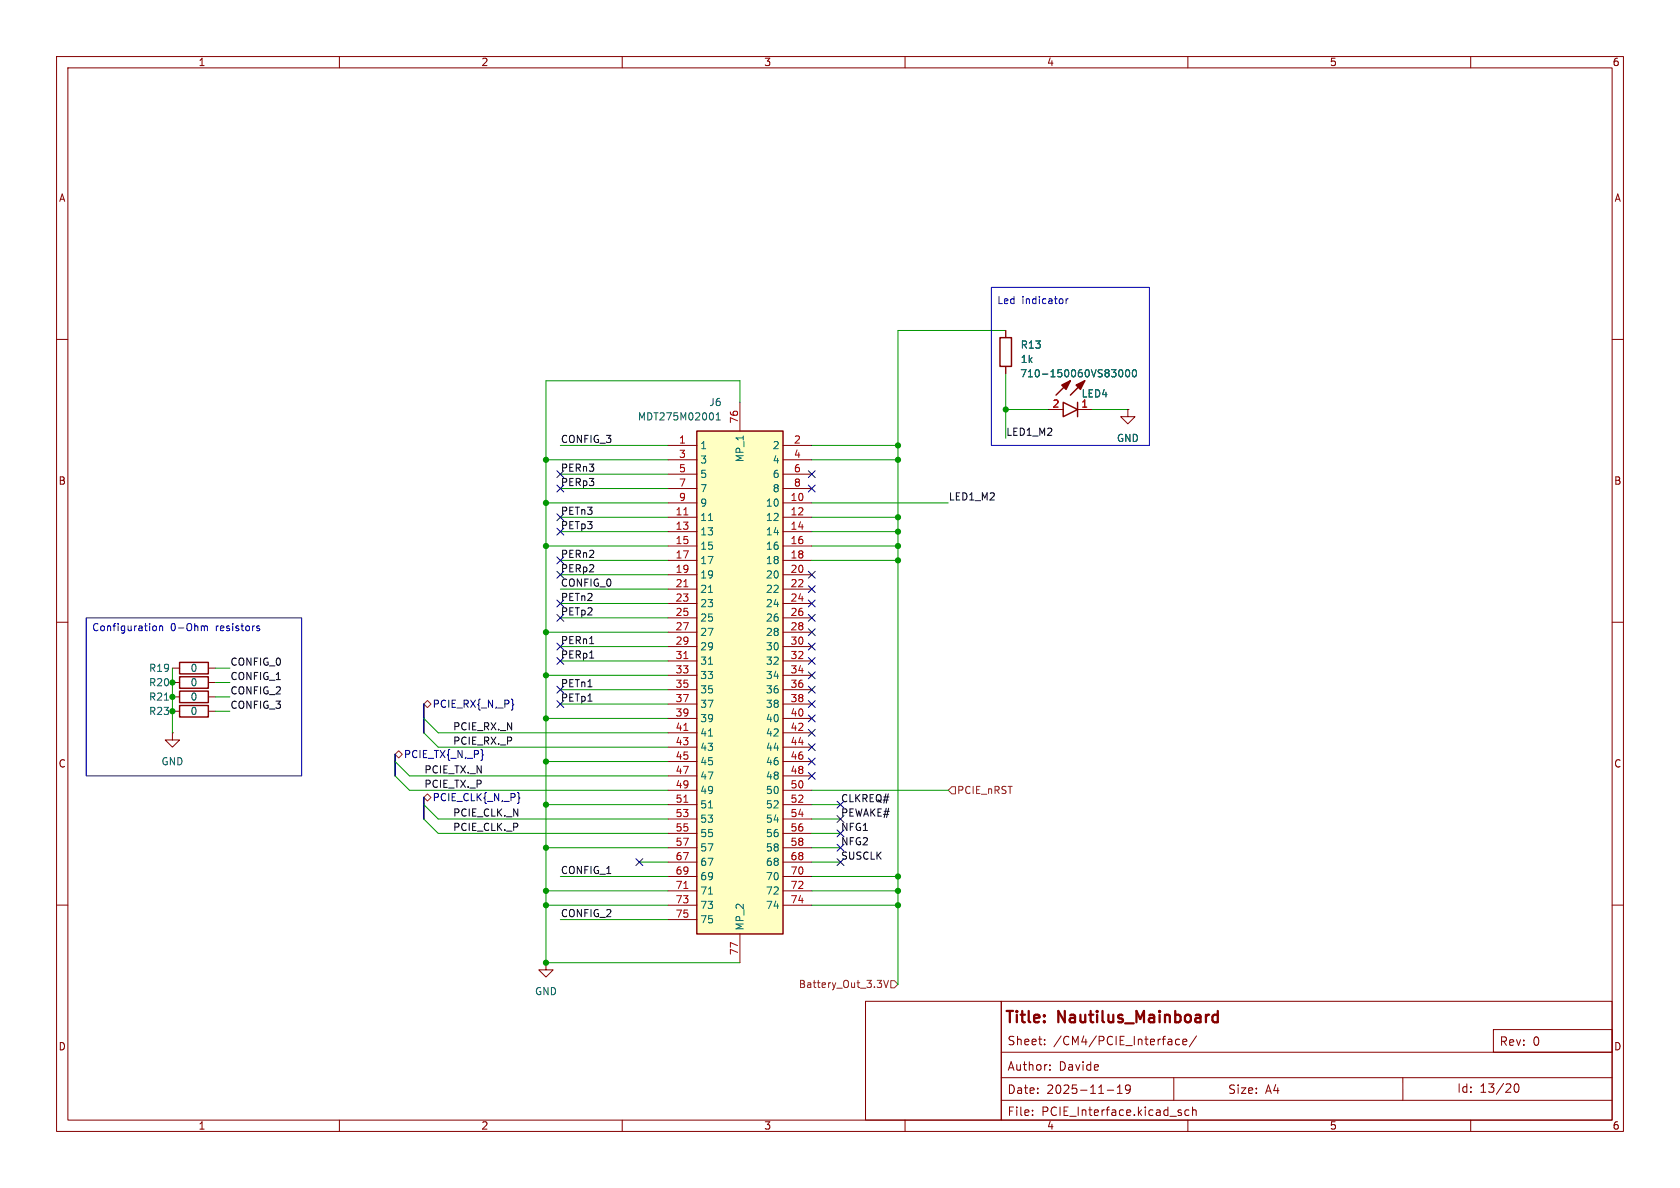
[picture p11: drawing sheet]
<svg xmlns="http://www.w3.org/2000/svg" width="297mm" height="210mm" viewBox="0 0 297 210" stroke-linecap="round" stroke-linejoin="round" font-family="sans-serif">
<g fill="none" stroke="#840000" stroke-width=".18">
<path d="M10 10h277v190h-277zM12 12h273v186h-273zM60 10v2M110 10v2M160 10v2M210 10v2M260 10v2M177.8 58.4v1.3M10 60h2M177.8 64.8v1.2M185.4 72.4h2.6M190.5 72.4h2.5"/>
<path d="M199.4 72.4v1.3h1.3l-1.3 1.2-1.3-1.2h1.3M199.4 72.4h.1M285 60h2M10 110h2M285 110h2M30.5 129.5v1.3h1.2l-1.2 1.3-1.3-1.3h1.3M30.5 129.5h.1M30.5 125.7h1.2M30.5 120.7h1.2M30.5 123.2h1.2M36.8 125.7h1.3M36.8 120.7h1.3"/>
<path d="M36.8 123.2h1.3M10 160h2M96.5 170.2v1.3h1.3l-1.3 1.2-1.3-1.2h1.3M96.5 170.2h.1M153 177h24v21h-24zM177 177h108v21h-108zM285 160h2M60 198v2M110 198v2M160 198v2M177 194.5h108M177 190.5h108"/>
<path d="M177 186h108M182.5 197v.2M182.5 196.3v.1M184.7 184.6v.1M184.7 183.8v.1M185.6 189v.2M185.6 188.3v.1M195.7 192.7h1.2M197.5 193.3h.9M197.5 192.2l.5-.4v1.5M199.8 192.4l-.3 .3h-.3l-.2-.3 .1-.5 .4-.1 .2 .1a.99 .99 0 0 1-.3 1.4h-.3M207.5 190.5v4"/>
<path d="M208.5 183.8l-.4-.1-.3 .3v.4l.2 .2h.5M208.7 196.7l.2 .2-.2 .3M208.7 196.2l.1 .1M209.1 184.2l.7-.1-.1-.3-.4-.1-.2 .2 .1 .7h.5M210 198v2M210.2 196.3l-.4-.1-.3 .3v.4l.1 .2h.6M210.8 196.3l.2-.1 .4 .1 .1 .9M210.8 195.7v1.5M211.5 183.1l-1.3 2M248 190.5v4M260 198v2M264 182h21v4h-21z"/>
<path d="M267.8 191.7l.2-.1a.81 .81 0 0 1 .6 .6 .81 .81 0 0 1-.3 .8l-.1 .1a.81 .81 0 0 1-.4-1.4z"/>
</g>
<path d="M214.5 179.5l.2-.1 .6 .1M215.3 178.7v2M214.5 180.6l.2 .1 .6-.1" fill="none" stroke="#840000" stroke-width=".4"/>
<path d="M176.8 59.7h2v5.1h-2zM188 71.1l2.5 1.3-2.5 1.3zM189.2 67.3l-2.5 2.6M190.5 71.1v2.6M191.8 67.3l-2.6 2.6M31.7 119.6h5.1v2.1h-5.1zM31.7 124.7h5.1v2h-5.1zM31.7 122.2h5.1v2h-5.1z" fill="none" stroke="#840000" stroke-width=".25"/>
<g fill="#840000" stroke="#840000" stroke-width=".25">
<path d="M187.7 68.1l1.5-.8-.7 1.5z"/>
<path d="M190.2 68.1l1.6-.8-.8 1.5z"/>
</g>
<path d="M197.9 65.5l.2-.2a.68 .68 0 0 1 .4 .7 .68 .68 0 0 1-.4 .6l-.2-.1-.1-.4zM199.2 65.4l.1-.1a.68 .68 0 0 1 .4 .7 .68 .68 0 0 1-.4 .6 .84 .84 0 0 1-.1-1.2zM200.4 65.4l.1-.1a.68 .68 0 0 1 .4 .7 .68 .68 0 0 1-.4 .6 .84 .84 0 0 1-.1-1.2zM29.1 123.8h.7" fill="none" stroke="#006464" stroke-width=".18"/>
<path d="M123.2 76.2h15.2v88.9h-15.2z" fill="#ffffc2"/>
<path d="M123.2 76.2h15.2v88.9h-15.2zM31.7 117.1h5.1v2h-5.1z" fill="none" stroke="#840000" stroke-width=".25"/>
<g fill="none" stroke="#840000" stroke-width=".18">
<path d="M177.8 58.4v1.3M118.1 78.7h5.1M130.8 71.1v5.1M138.4 78.7h5.1M177.8 64.8v1.2M185.4 72.4h2.6M190.5 72.4h2.5M199.4 72.4h.1M118.1 81.3h5.1M118.1 83.8h5.1M118.1 86.4h5.1M118.1 88.9h5.1"/>
<path d="M118.1 91.4h5.1M118.1 94h5.1M118.1 96.5h5.1M118.1 99.1h5.1M138.4 81.3h5.1M138.4 83.8h5.1M138.4 86.4h5.1M138.4 88.9h5.1M138.4 91.4h5.1M138.4 94h5.1M138.4 96.5h5.1M138.4 99.1h5.1"/>
<path d="M30.5 118.1h1.2M36.8 118.1h1.3M118.1 101.6h5.1M118.1 104.1h5.1M118.1 106.7h5.1M118.1 109.2h5.1M118.1 111.8h5.1M118.1 114.3h5.1M118.1 116.8h5.1M118.1 119.4h5.1M138.4 101.6h5.1M138.4 104.1h5.1"/>
<path d="M138.4 106.7h5.1M138.4 109.2h5.1M138.4 111.8h5.1M138.4 114.3h5.1M138.4 116.8h5.1M138.4 119.4h5.1M118.1 121.9h5.1M118.1 124.5h5.1M118.1 127h5.1M118.1 129.5h5.1M118.1 132.1h5.1M118.1 134.6h5.1"/>
<path d="M118.1 137.2h5.1M118.1 139.7h5.1M138.4 121.9h5.1M138.4 124.5h5.1M138.4 127h5.1M138.4 129.5h5.1M138.4 132.1h5.1M138.4 134.6h5.1M138.4 137.2h5.1M138.4 139.7h5.1M118.1 142.2h5.1M118.1 144.8h5.1"/>
<path d="M118.1 147.3h5.1M118.1 149.9h5.1M118.1 152.4h5.1M118.1 154.9h5.1M118.1 157.5h5.1M138.4 142.2h5.1M138.4 144.8h5.1M138.4 147.3h5.1M138.4 149.9h5.1M138.4 152.4h5.1M138.4 154.9h5.1M138.4 157.5h5.1"/>
<path d="M118.1 160h5.1M118.1 162.6h5.1M130.8 165.1v5.1M138.4 160h5.1"/>
</g>
<path d="M126.1 73.2v.8M126.6 74.2h.7M126.6 73.3l.4-.3v1.2M197.9 65.5l.2-.2a.68 .68 0 0 1 .4 .7 .68 .68 0 0 1-.4 .6l-.2-.1-.1-.4zM199.2 65.4l.1-.1a.68 .68 0 0 1 .4 .7 .68 .68 0 0 1-.4 .6 .84 .84 0 0 1-.1-1.2zM200.4 65.4l.1-.1a.68 .68 0 0 1 .4 .7 .68 .68 0 0 1-.4 .6 .84 .84 0 0 1-.1-1.2zM125.2 92h.8M125.2 104.7h.8M125.2 117.4h.8M125.2 130.1h.8M125.2 142.8h.8M125.2 158.1h.8" fill="none" stroke="#006464" stroke-width=".18"/>
<path d="M120.9 91h.7M120.9 103.7h.7M120.9 116.4h.7M120.9 129.1h.7M120.9 141.8h.7M120.9 157.1h.7" fill="none" stroke="#a90000" stroke-width=".18"/>
<g fill="none" stroke="#000084" stroke-width=".18">
<path d="M98.5 93.4l1.2 1.2M98.5 98.5l1.2 1.2M98.5 90.8l1.2 1.2M98.5 85.8l1.2 1.2M98.5 83.2l1.2 1.2M99.7 93.4l-1.2 1.2M99.7 98.5l-1.2 1.2M99.7 90.8l-1.2 1.2M99.7 85.8l-1.2 1.2M99.7 83.2l-1.2 1.2M142.9 83.2l1.2 1.2M142.9 85.8l1.2 1.2"/>
<path d="M144.1 83.2l-1.2 1.2M144.1 85.8l-1.2 1.2M98.5 116.2l1.2 1.2M98.5 101l1.2 1.2M98.5 108.6l1.2 1.2M98.5 106.1l1.2 1.2M98.5 113.7l1.2 1.2M99.7 116.2l-1.2 1.2M99.7 101l-1.2 1.2M99.7 108.6l-1.2 1.2M99.7 106.1l-1.2 1.2M99.7 113.7l-1.2 1.2"/>
<path d="M142.9 101l1.2 1.2M142.9 106.1l1.2 1.2M142.9 111.2l1.2 1.2M142.9 103.5l1.2 1.2M142.9 108.6l1.2 1.2M142.9 113.7l1.2 1.2M142.9 116.2l1.2 1.2M142.9 118.8l1.2 1.2M144.1 101l-1.2 1.2M144.1 106.1l-1.2 1.2M144.1 111.2l-1.2 1.2M144.1 103.5l-1.2 1.2"/>
<path d="M144.1 108.6l-1.2 1.2M144.1 113.7l-1.2 1.2M144.1 116.2l-1.2 1.2M144.1 118.8l-1.2 1.2M85.3 133.4h.1l-.1 .1M90.6 123.6v.8l.2 .2-.2 .1v.8M98.5 123.9l1.2 1.2M98.5 121.3l1.2 1.2M99.7 123.9l-1.2 1.2M99.7 121.3l-1.2 1.2M142.9 134l1.2 1.2M142.9 128.9l1.2 1.2"/>
<path d="M142.9 131.5l1.2 1.2M142.9 126.4l1.2 1.2M142.9 123.9l1.2 1.2M142.9 136.6l1.2 1.2M142.9 121.3l1.2 1.2M144.1 134l-1.2 1.2M144.1 121.3l-1.2 1.2M144.1 128.9l-1.2 1.2M144.1 131.5l-1.2 1.2M144.1 126.4l-1.2 1.2M144.1 123.9l-1.2 1.2M144.1 136.6l-1.2 1.2"/>
<path d="M91.5 140.1l.2 .2v.6l.2 .2-.2 .1v.7l-.2 .1M112.4 151.8l1.2 1.2M113.6 151.8l-1.2 1.2M148 146.7l1.2 1.2M148 144.2l1.2 1.2M148 149.3l1.2 1.2M148 151.8l1.2 1.2M148 141.6l1.2 1.2M149.2 146.7l-1.2 1.2M149.2 144.2l-1.2 1.2M149.2 149.3l-1.2 1.2M149.2 151.8l-1.2 1.2"/>
<path d="M149.2 141.6l-1.2 1.2"/>
</g>
<path d="M69.8 133.4l.7-.7 .6 .7-.6 .6zM74.9 124.5l.7-.7 .6 .7-.6 .6zM168.3 139.1h.6v1.2h-.6l-.7-.6zM74.9 141l.7-.7 .6 .7-.6 .6zM155.1 173.3h.8l-.5 .5M155.7 173.8l.2 .2-.2 .5M156.2 173.3l.4 1.3 .5-1.3M157.5 173.4h.6l.6 .6-.6 .6h-.6z" fill="none" stroke="#725600" stroke-width=".18"/>
<path d="M104.2 113.8h.8M104.2 116.3h.8" fill="none" stroke="#0f0f0f" stroke-width=".18"/>
<path d="M69.8 133.4v3.8M74.9 124.5v5M74.9 141v3.8" fill="none" stroke="#000084" stroke-width=".3"/>
<g fill="none" stroke="#009600" stroke-width=".18">
<path d="M177.8 58.4h-19.1v115.6M99.1 78.7h19M130.8 71.1v-3.8h-34.3v102.9h34.3M143.5 78.7h15.2M177.8 66v11.5M177.8 72.4h7.6M193 72.4h6.4M96.5 88.9h21.6M96.5 96.5h21.6M96.5 81.3h21.6M99.1 99.1h19M99.1 94h19"/>
<path d="M99.1 91.4h19M99.1 83.8h19M99.1 86.4h19M143.5 99.1h15.2M143.5 94h15.2M143.5 88.9h24.1M143.5 91.4h15.2M143.5 96.5h15.2M143.5 81.3h15.2M30.5 118.1v11.4M38.1 118.1h2.5M96.5 111.8h21.6"/>
<path d="M96.5 119.4h21.6M99.1 114.3h19M99.1 116.8h19M99.1 109.2h19M99.1 101.6h19M99.1 106.7h19M99.1 104.1h19M38.1 125.7h2.5M38.1 123.2h2.5M38.1 120.7h2.5M69.8 137.2l2.6 2.5h45.7M69.8 134.6l2.6 2.6h45.7"/>
<path d="M74.9 127l2.6 2.5h40.6M74.9 129.5l2.6 2.6h40.6M96.5 127h21.6M96.5 134.6h21.6M99.1 121.9h19M99.1 124.5h19M143.5 139.7h24.1M74.9 144.8l2.6 2.5h40.6M74.9 142.2l2.6 2.6h40.6M96.5 149.9h21.6M96.5 157.5h21.6M96.5 142.2h21.6"/>
<path d="M99.1 154.9h19M113 152.4h5.1M143.5 147.3h5.1M143.5 149.9h5.1M143.5 154.9h15.2M143.5 152.4h5.1M143.5 157.5h15.2M143.5 144.8h5.1M143.5 142.2h5.1M96.5 160h21.6M99.1 162.6h19M143.5 160h15.2"/>
</g>
<path d="M175.3 50.8h27.9v27.9h-27.9zM188.5 52.8v.9M188.8 52.8l-.3 .3M15.2 109.2h38.1v28h-38.1zM27.1 110.7l.3-.1 .3 .3-.2 .5h-.4M28.2 110.8l.2-.2 .3 .1 .1 .8M28.2 110.6v.9M35.9 110.6l.2 .2M36.1 110.8l.2-.2 .3 .1 .1 .8M36.1 110.8v.7M45.4 110.7h.5M45.4 111l.5 .1v.2l-.2 .2-.3-.1" fill="none" stroke="#0000c2" stroke-width=".18"/>
<g fill="#009600" stroke="#009600" stroke-width=".18">
<circle cx="158.7" cy="99.1" r=".46"/>
<circle cx="158.7" cy="96.5" r=".46"/>
<circle cx="158.7" cy="81.3" r=".46"/>
<circle cx="158.7" cy="91.4" r=".46"/>
<circle cx="158.7" cy="94" r=".46"/>
<circle cx="177.8" cy="72.4" r=".46"/>
<circle cx="158.7" cy="78.7" r=".46"/>
<circle cx="96.5" cy="111.8" r=".46"/>
<circle cx="96.5" cy="119.4" r=".46"/>
<circle cx="30.5" cy="120.7" r=".46"/>
<circle cx="30.5" cy="125.7" r=".46"/>
<circle cx="30.5" cy="123.2" r=".46"/>
<circle cx="158.7" cy="160" r=".46"/>
<circle cx="158.7" cy="154.9" r=".46"/>
<circle cx="158.7" cy="157.5" r=".46"/>
<circle cx="96.5" cy="142.2" r=".46"/>
<circle cx="96.5" cy="134.6" r=".46"/>
<circle cx="96.5" cy="157.5" r=".46"/>
<circle cx="96.5" cy="149.9" r=".46"/>
<circle cx="96.5" cy="127" r=".46"/>
<circle cx="96.5" cy="170.2" r=".46"/>
<circle cx="96.5" cy="160" r=".46"/>
<circle cx="96.5" cy="81.3" r=".46"/>
<circle cx="96.5" cy="88.9" r=".46"/>
<circle cx="96.5" cy="96.5" r=".46"/>
</g>
<g font-size="2.8" fill="#840000">
<text x="177.5" y="181.4">Title:</text>
<text x="187.2" y="181.4">Nautilus_Mainboard</text>
</g>
<g font-size="2.1" fill="#840000">
<text x="178" y="185">Sheet:</text>
<text x="186.2" y="185">/CM4/PCIE_Interface/</text>
<text x="265" y="185.1">Rev:</text>
<text x="270.9" y="185.1">0</text>
<text x="178" y="189.5">Author:</text>
<text x="187.2" y="189.5">Davide</text>
<text x="178" y="193.6">Date:</text>
<text x="178" y="197.5">File:</text>
<text x="184.1" y="197.5">PCIE_Interface.kicad_sch</text>
<text x="185" y="193.6">2025-11-19</text>
<text x="217" y="193.6">Size:</text>
<text x="223.7" y="193.6">A4</text>
<text x="257.5" y="193.4">Id:</text>
<text x="261.6" y="193.4">13/20</text>
</g>
<g font-size="1.8" fill="#840000">
<text x="35" y="11.9">1</text>
<text x="85" y="11.9">2</text>
<text x="135" y="11.9">3</text>
<text x="185" y="11.9">4</text>
<text x="235" y="11.9">5</text>
<text x="285" y="11.9">6</text>
<text x="10.3" y="35.9">A</text>
<text x="285.3" y="35.9">A</text>
<text x="10.3" y="85.9">B</text>
<text x="285.3" y="85.9">B</text>
<text x="10.3" y="135.9">C</text>
<text x="285.3" y="135.9">C</text>
<text x="10.3" y="185.9">D</text>
<text x="285.3" y="185.9">D</text>
<text x="35" y="199.9">1</text>
<text x="85" y="199.9">2</text>
<text x="135" y="199.9">3</text>
<text x="185" y="199.9">4</text>
<text x="235" y="199.9">5</text>
<text x="285" y="199.9">6</text>
</g>
<g font-size="1.8" fill="#0000c2">
<text x="176.2" y="54">Led</text>
<text x="180.6" y="54">indicator</text>
<text x="16.2" y="111.9">Configuration</text>
<text x="30.1" y="111.9">0-Ohm</text>
<text x="38.2" y="111.9">resistors</text>
</g>
<g font-size="1.8" fill="#006464">
<text x="180.3" y="61.8">R13</text>
<text x="180.3" y="64.4">1k</text>
<text x="125.3" y="72">J6</text>
<text x="180.3" y="66.9">710-150060VS83000</text>
<text x="191.1" y="70.5">LED4</text>
<text x="112.7" y="74.5">MDT275M02001</text>
<text x="123.7" y="79.6">1</text>
<text x="123.7" y="82.1">3</text>
<text x="131.7" y="81.8" transform="rotate(-90 131.7 81.8)">MP_1</text>
<text x="136.5" y="79.6">2</text>
<text x="136.5" y="82.1">4</text>
<text x="197.4" y="78.3">GND</text>
<text x="123.7" y="84.7">5</text>
<text x="123.7" y="87.2">7</text>
<text x="123.7" y="89.8">9</text>
<text x="135.3" y="89.8">10</text>
<text x="136.5" y="84.7">6</text>
<text x="136.5" y="87.2">8</text>
<text x="123.7" y="92.3">11</text>
<text x="123.7" y="94.8">13</text>
<text x="135.3" y="92.3">12</text>
<text x="135.3" y="94.8">14</text>
<text x="123.7" y="97.4">15</text>
<text x="123.7" y="99.9">17</text>
<text x="135.3" y="97.4">16</text>
<text x="135.3" y="99.9">18</text>
<text x="123.7" y="102.5">19</text>
<text x="123.7" y="105">21</text>
<text x="123.7" y="107.5">23</text>
<text x="135.3" y="102.5">20</text>
<text x="135.3" y="105">22</text>
<text x="135.3" y="107.5">24</text>
<text x="123.7" y="110.1">25</text>
<text x="123.7" y="112.6">27</text>
<text x="135.3" y="110.1">26</text>
<text x="135.3" y="112.6">28</text>
<text x="26.2" y="119">R19</text>
<text x="33.6" y="119">0</text>
<text x="123.7" y="115.2">29</text>
<text x="123.7" y="117.7">31</text>
<text x="135.3" y="115.2">30</text>
<text x="135.3" y="117.7">32</text>
<text x="26.2" y="121.5">R20</text>
<text x="26.2" y="124.1">R21</text>
<text x="33.6" y="121.5">0</text>
<text x="33.6" y="124.1">0</text>
<text x="123.7" y="120.2">33</text>
<text x="123.7" y="122.8">35</text>
<text x="123.7" y="125.3">37</text>
<text x="135.3" y="120.2">34</text>
<text x="135.3" y="122.8">36</text>
<text x="135.3" y="125.3">38</text>
<text x="26.2" y="126.6">R23</text>
<text x="33.6" y="126.6">0</text>
<text x="123.7" y="127.9">39</text>
<text x="123.7" y="130.4">41</text>
<text x="135.3" y="127.9">40</text>
<text x="135.3" y="130.4">42</text>
<text x="28.4" y="135.5">GND</text>
<text x="123.7" y="132.9">43</text>
<text x="123.7" y="135.5">45</text>
<text x="135.3" y="132.9">44</text>
<text x="135.3" y="135.5">46</text>
<text x="123.7" y="138">47</text>
<text x="123.7" y="140.6">49</text>
<text x="123.7" y="143.1">51</text>
<text x="135.3" y="138">48</text>
<text x="135.3" y="140.6">50</text>
<text x="135.3" y="143.1">52</text>
<text x="123.7" y="145.6">53</text>
<text x="123.7" y="148.2">55</text>
<text x="135.3" y="145.6">54</text>
<text x="135.3" y="148.2">56</text>
<text x="123.7" y="150.7">57</text>
<text x="123.7" y="153.3">67</text>
<text x="123.7" y="155.8">69</text>
<text x="135.3" y="150.7">58</text>
<text x="135.3" y="153.3">68</text>
<text x="135.3" y="155.8">70</text>
<text x="123.7" y="158.3">71</text>
<text x="123.7" y="160.9">73</text>
<text x="135.3" y="158.3">72</text>
<text x="135.3" y="160.9">74</text>
<text x="123.7" y="163.4">75</text>
<text x="131.7" y="164.6" transform="rotate(-90 131.7 164.6)">MP_2</text>
<text x="94.5" y="176.1">GND</text>
</g>
<g font-size="1.8" fill="#a90000">
<text x="130.6" y="75" transform="rotate(-90 130.6 75)">76</text>
<text x="186" y="72.1">2</text>
<text x="191.1" y="72.1">1</text>
<text x="119.9" y="78.5">1</text>
<text x="119.9" y="81">3</text>
<text x="119.9" y="83.6">5</text>
<text x="140.3" y="78.5">2</text>
<text x="140.3" y="81">4</text>
<text x="140.3" y="83.6">6</text>
<text x="119.9" y="86.1">7</text>
<text x="119.9" y="88.6">9</text>
<text x="139.7" y="88.6">10</text>
<text x="140.3" y="86.1">8</text>
<text x="119.3" y="91.2">11</text>
<text x="119.3" y="93.7">13</text>
<text x="139.7" y="91.2">12</text>
<text x="139.7" y="93.7">14</text>
<text x="119.3" y="96.3">15</text>
<text x="119.3" y="98.8">17</text>
<text x="119.3" y="101.3">19</text>
<text x="139.7" y="96.3">16</text>
<text x="139.7" y="98.8">18</text>
<text x="139.7" y="101.3">20</text>
<text x="119.3" y="103.9">21</text>
<text x="119.3" y="106.4">23</text>
<text x="139.7" y="103.9">22</text>
<text x="139.7" y="106.4">24</text>
<text x="119.3" y="109">25</text>
<text x="119.3" y="111.5">27</text>
<text x="139.7" y="109">26</text>
<text x="139.7" y="111.5">28</text>
<text x="119.3" y="114">29</text>
<text x="119.3" y="116.6">31</text>
<text x="119.3" y="119.1">33</text>
<text x="139.7" y="114">30</text>
<text x="139.7" y="116.6">32</text>
<text x="139.7" y="119.1">34</text>
<text x="119.3" y="121.7">35</text>
<text x="119.3" y="124.2">37</text>
<text x="139.7" y="121.7">36</text>
<text x="139.7" y="124.2">38</text>
<text x="119.3" y="126.7">39</text>
<text x="119.3" y="129.3">41</text>
<text x="119.3" y="131.8">43</text>
<text x="139.7" y="126.7">40</text>
<text x="139.7" y="129.3">42</text>
<text x="139.7" y="131.8">44</text>
<text x="119.3" y="134.4">45</text>
<text x="119.3" y="136.9">47</text>
<text x="139.7" y="134.4">46</text>
<text x="139.7" y="136.9">48</text>
<text x="119.3" y="139.4">49</text>
<text x="119.3" y="142">51</text>
<text x="139.7" y="139.4">50</text>
<text x="139.7" y="142">52</text>
<text x="119.3" y="144.5">53</text>
<text x="119.3" y="147.1">55</text>
<text x="119.3" y="149.6">57</text>
<text x="139.7" y="144.5">54</text>
<text x="139.7" y="147.1">56</text>
<text x="139.7" y="149.6">58</text>
<text x="119.3" y="152.1">67</text>
<text x="119.3" y="154.7">69</text>
<text x="139.7" y="152.1">68</text>
<text x="139.7" y="154.7">70</text>
<text x="119.3" y="157.2">71</text>
<text x="119.3" y="159.8">73</text>
<text x="139.7" y="157.2">72</text>
<text x="139.7" y="159.8">74</text>
<text x="119.3" y="162.3">75</text>
<text x="130.6" y="169" transform="rotate(-90 130.6 169)">77</text>
</g>
<g font-size="1.8" fill="#0f0f0f">
<text x="177.8" y="77.1">LED1_M2</text>
<text x="99.1" y="78.4">CONFIG_3</text>
<text x="99.1" y="83.5">PERn3</text>
<text x="99.1" y="86">PERp3</text>
<text x="167.6" y="88.6">LED1_M2</text>
<text x="99.1" y="93.6">PETp3</text>
<text x="99.1" y="91.1">PETn3</text>
<text x="99.1" y="98.7">PERn2</text>
<text x="99.1" y="101.3">PERp2</text>
<text x="99.1" y="106.3">PETn2</text>
<text x="99.1" y="103.8">CONFIG_0</text>
<text x="99.1" y="114">PERn1</text>
<text x="99.1" y="108.9">PETp2</text>
<text x="40.6" y="117.8">CONFIG_0</text>
<text x="99.1" y="116.5">PERp1</text>
<text x="40.6" y="125.4">CONFIG_3</text>
<text x="40.6" y="122.8">CONFIG_2</text>
<text x="40.6" y="120.3">CONFIG_1</text>
<text x="99.1" y="121.6">PETn1</text>
<text x="99.1" y="124.1">PETp1</text>
<text x="80" y="129.2">PCIE_RX._N</text>
<text x="80" y="131.7">PCIE_RX._P</text>
<text x="74.9" y="136.8">PCIE_TX._N</text>
<text x="74.9" y="139.4">PCIE_TX._P</text>
<text x="148.6" y="141.9">CLKREQ#</text>
<text x="80" y="144.4">PCIE_CLK._N</text>
<text x="80" y="147">PCIE_CLK._P</text>
<text x="148.6" y="149.5">NFG2</text>
<text x="148.6" y="147">NFG1</text>
<text x="148.6" y="144.4">PEWAKE#</text>
<text x="99.1" y="154.6">CONFIG_1</text>
<text x="148.6" y="152.1">SUSCLK</text>
<text x="99.1" y="162.2">CONFIG_2</text>
</g>
<g font-size="1.8" fill="#000084">
<text x="76.4" y="125.3">PCIE_RX{_N,_P}</text>
<text x="71.3" y="134.2">PCIE_TX{_N,_P}</text>
<text x="76.4" y="141.8">PCIE_CLK{_N,_P}</text>
</g>
<g font-size="1.8" fill="#725600">
<text x="169.1" y="140.6">PCIE_nRST</text>
<text x="141.1" y="174.9">Battery_Out_3.3V</text>
</g>
</svg>
